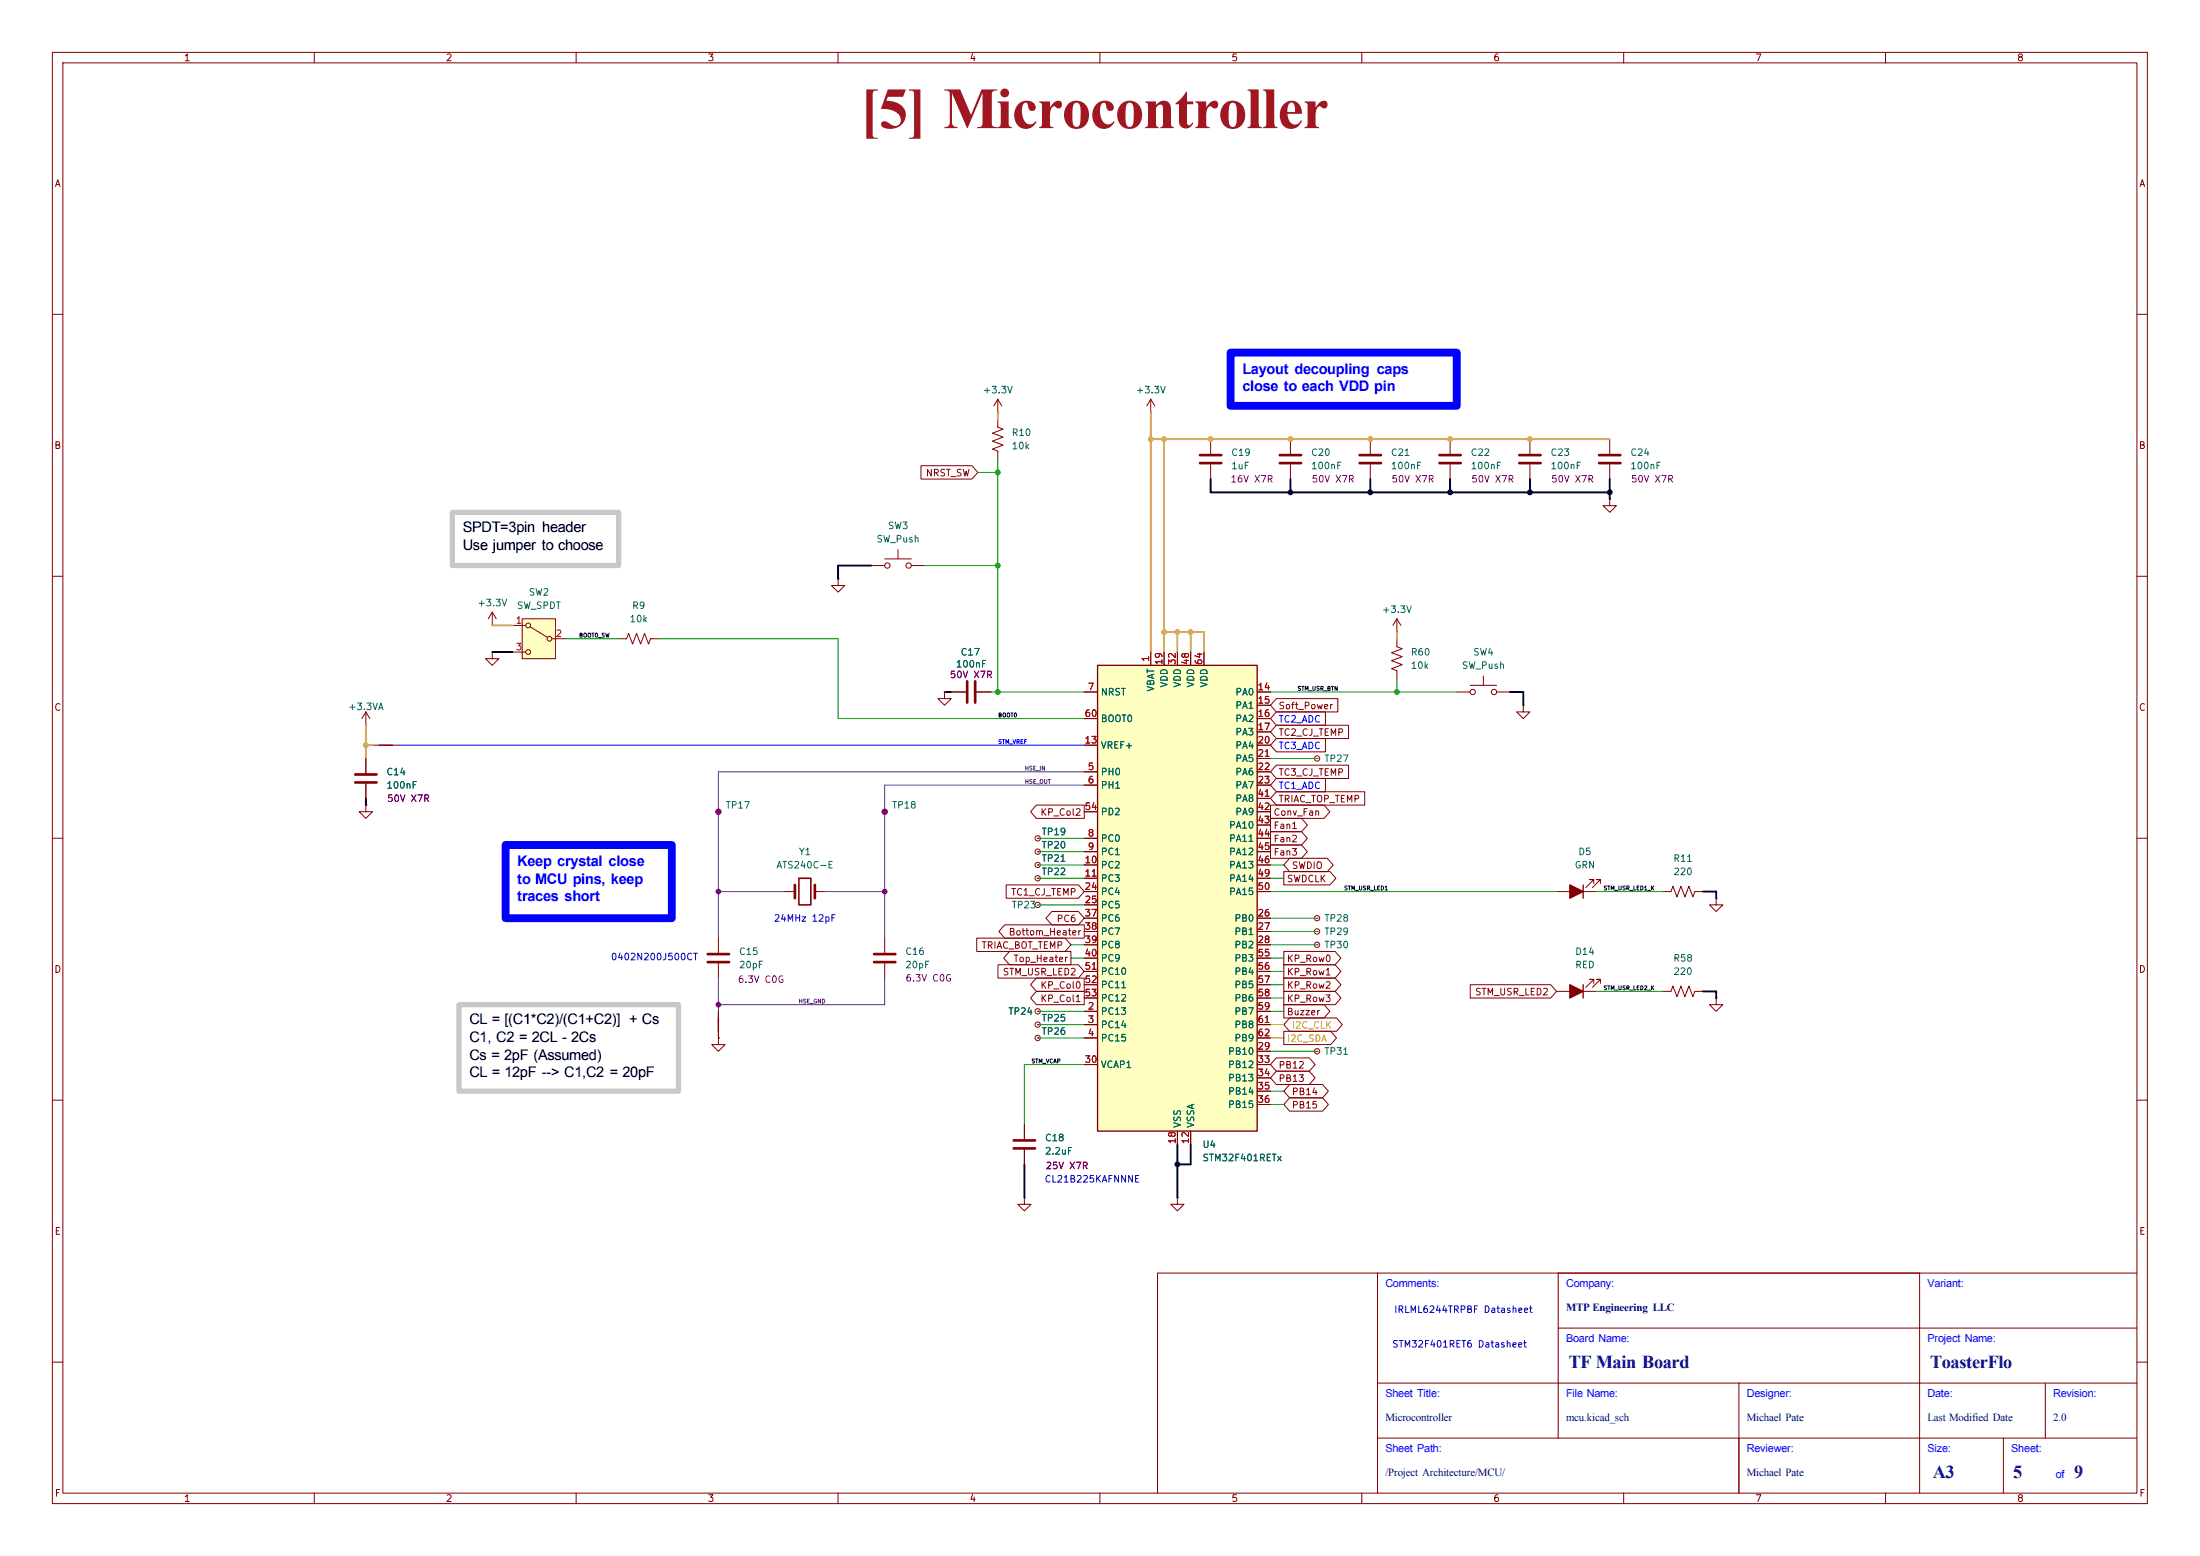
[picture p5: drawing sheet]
<svg xmlns="http://www.w3.org/2000/svg" width="297mm" height="210mm" viewBox="0 0 297 210" stroke-linecap="round" stroke-linejoin="round" font-family="sans-serif">
<g fill="none" stroke="#840000" stroke-width=".14">
<path d="M7.1 7.1h282.8v195.8h-282.8zM8.5 8.5h280v193h-280zM42.4 7.1v1.4M77.8 7.1v1.4M113.1 7.1v1.4M148.5 7.1v1.4M183.8 7.1v1.4M219.2 7.1v1.4M254.6 7.1v1.4M7.1 42.4h1.4M163.4 59.3v1.9M174.2 59.3v1.9"/>
<path d="M185 59.3v1.9M195.8 59.3v1.9M206.5 59.3v1.9M217.3 59.3v1.9M288.5 42.4h1.4M7.1 77.8h1.4M113.1 78.1v.9h.9l-.9 .9-.8-.9h.8M113.1 78.1h.1M117.6 76.3h1.8M119.4 75.4h3.6M121.2 74.2v1.2M123 76.3h1.8"/>
<path d="M163.4 62.7v2M174.2 62.7v2M185 62.7v2M195.8 62.7v2M206.5 62.7v2M217.3 62.7v2M288.5 77.8h1.4M66.5 88v.9h.9l-.9 .9-.9-.9h.9M66.5 88h.1M128.4 93.4h2M131.8 93.4h2M188.6 85.3h.1"/>
<path d="M188.6 86.2v1.1l.7 .3-1.4 .5 1.4 .5-1.4 .6 1.4 .5-1.4 .5 .7 .3v1.1M188.6 83.5l-.6 .9M188.6 83.5l.5 .9M188.6 83.5v1.8M196.7 93.4h1.8M198.5 92.5h3.6M200.3 91.2v1.3M202.1 93.4h1.7M205.6 95.2v.9h.9l-.9 .9-.9-.9h.9M205.6 95.2h.1M7.1 113.1h1.4M49.4 108.7v.9h.9l-.9 .9-.9-.9h.9"/>
<path d="M49.4 108.7h.1M49.4 102.4v1.9M49.4 105.8v2M97 109.6h.1M119.4 109.6h.1M140.1 113.1h.1M140.1 118.5h.1M140.1 116.7h.1M140.1 114.9h.1M177.8 102.4h.1M215.2 119.3v-.6h-.6h.6l-1.1 1.1M216.1 119.3v-.6h-.6h.6l-1.1 1.1"/>
<path d="M288.5 113.1h1.4M97 126.6v2M97 130v2M97 136.5v3.6M106 120.3h1.3M110 120.3h1.4M119.4 126.6v2M119.4 130v2M140.1 122.1h.1M140.1 136.5h.1M140.1 138.3h.1M177.8 123.9h.1"/>
<path d="M177.8 125.7h.1M177.8 127.5h.1M210.1 120.3h5.4M210.1 133.8h5.4M215.2 132.7v-.5h-.6h.6l-1.1 1.1M216.1 132.7v-.5h-.6h.6l-1.1 1.1M224.5 120.3h1.1l.2-.7 .6 1.5 .5-1.5 .6 1.5 .5-1.5 .5 1.5 .3-.8h1.1M224.5 133.8h1.1l.2-.7 .6 1.4 .5-1.4 .6 1.4 .5-1.4 .5 1.4 .3-.7h1.1M231.7 134.7v.9h.9l-.9 .9-.9-.9h.9M231.7 134.7h.1M231.7 121.2v.9h.9l-.9 .9-.9-.9h.9M231.7 121.2h.1"/>
<path d="M7.1 148.5h1.4M97 140.1v.9h.9l-.9 .9-.9-.9h.9M97 140.1h.1M140.1 140.1h.1M177.8 141.9h.1M288.5 148.5h1.4M186 171.8v29.7M210.4 179.2h78.1M210.4 171.8v22.3M259.1 171.8v29.7M288.5 171.8h-132.2v29.7M7.1 183.8h1.4"/>
<path d="M186 194.1h102.5M186 186.7h102.5M234.8 186.7v14.8M270.5 194.1v7.4M276.1 186.7v7.4M288.5 183.8h1.4M42.4 201.5v1.4M77.8 201.5v1.4M113.1 201.5v1.4M148.5 201.5v1.4M183.8 201.5v1.4M219.2 201.5v1.4"/>
<path d="M254.6 201.5v1.4"/>
<circle cx="119.8" cy="76.3" r=".36"/>
<circle cx="122.7" cy="76.3" r=".36"/>
<circle cx="198.8" cy="93.4" r=".36"/>
<circle cx="201.7" cy="93.4" r=".36"/>
<circle cx="97" cy="109.6" r=".36"/>
<circle cx="119.4" cy="109.6" r=".36"/>
<circle cx="140.1" cy="116.7" r=".36"/>
<circle cx="140.1" cy="118.5" r=".36"/>
<circle cx="140.1" cy="114.9" r=".36"/>
<circle cx="140.1" cy="113.1" r=".36"/>
<circle cx="177.8" cy="102.4" r=".36"/>
<circle cx="140.1" cy="122.1" r=".36"/>
<circle cx="140.1" cy="138.3" r=".36"/>
<circle cx="140.1" cy="136.5" r=".36"/>
<circle cx="177.8" cy="123.9" r=".36"/>
<circle cx="177.8" cy="127.5" r=".36"/>
<circle cx="177.8" cy="125.7" r=".36"/>
<circle cx="140.1" cy="140.1" r=".36"/>
<circle cx="177.8" cy="141.9" r=".36"/>
</g>
<g fill="none" stroke="#840000" stroke-width=".36">
<path d="M162 61.4h2.9M162 62.5h2.9M172.8 61.4h2.8M172.8 62.5h2.8M183.6 61.4h2.8M183.6 62.5h2.8M194.3 61.4h2.9M194.3 62.5h2.9M205.1 61.4h2.9M205.1 62.5h2.9M215.9 61.4h2.9M215.9 62.5h2.9"/>
<path d="M130.6 92v2.8M131.6 92v2.8M48 104.5h2.8M48 105.6h2.8M107.3 119.4v1.8M110 119.4v1.8M95.5 128.8h2.9M95.5 129.9h2.9M118 128.8h2.9M118 129.9h2.9"/>
</g>
<path d="M213.7 119.4v1.8M97 137.4v1.8M213.7 132.9v1.8" fill="none" stroke="#840000" stroke-width=".18"/>
<path d="M107.9 118.5h1.6v3.6h-1.6z" fill="none" stroke="#840000" stroke-width=".22"/>
<g fill="#840000" stroke="#840000" stroke-width=".18">
<path d="M211.9 132.9l1.8 .9-1.8 .9z"/>
<path d="M211.9 119.4l1.8 .9-1.8 .9z"/>
</g>
<path d="M70.5 83.5h4.5v5.4h-4.5z" fill="#ffffc2"/>
<g fill="none" stroke="#840000" stroke-width=".14">
<path d="M134.7 55.7h.1M134.7 56.6v1.1l.7 .2-1.4 .6 1.4 .5-1.4 .5 1.4 .6-1.4 .5 .7 .3v1.1M134.7 53.9l-.5 .9M134.7 53.9l.5 .9M134.7 53.9v1.8M217.3 67.4v.8h.9l-.9 .9-.9-.9h.9M217.3 67.4h.1M49.4 97.9h.1M49.4 96.1l-.5 .9M49.4 96.1l.5 .9M49.4 96.1v1.8M66.5 84.4h.1"/>
<path d="M66.5 82.6l-.6 .9M66.5 82.6l.5 .9M66.5 82.6v1.8M69.1 84.4h1.8M69.1 88h1.8M70.5 83.5h4.5v5.4h-4.5zM71.6 84.6l2.3 1.4M74.5 86.2h1.8M83.5 86.2h1.1l.3-.7 .5 1.4 .5-1.4 .6 1.4 .5-1.4 .6 1.4 .2-.7h1.1M127.5 93.4v.9h.9l-.9 .9-.9-.9h.9M127.5 93.4h.1M50.3 100.6h3.6"/>
<path d="M138.3 151.8v1.9M138.3 155.2v2M138.3 161.6v.9h.9l-.9 .9-.9-.9h.9M138.3 161.6h.1M158.9 161.6v.9h.9l-.9 .9-.9-.9h.9M158.9 161.6h.1"/>
<circle cx="71.3" cy="88" r=".32"/>
<circle cx="71.3" cy="84.4" r=".32"/>
<circle cx="74.2" cy="86.2" r=".32"/>
</g>
<path d="M136.9 153.9h2.8M136.9 155h2.8" fill="none" stroke="#840000" stroke-width=".36"/>
<path d="M51.2 100.6h1.8" fill="none" stroke="#840000" stroke-width=".18"/>
<path d="M148.2 89.8h21.5v62.9h-21.5z" fill="#ffffc2"/>
<path d="M148.2 89.8h21.5v62.9h-21.5z" fill="none" stroke="#840000" stroke-width=".18"/>
<g fill="none" stroke="#840000" stroke-width=".14">
<path d="M155.4 55.7h.1M155.4 53.9v1.8M155.4 53.9l-.6 .9M155.4 53.9l.5 .9M124.3 62.9h6.9l.8 .9-.8 .9h-6.9zM127.5 93.4h.1M128.4 93.4h2M131.8 93.4h2M146.4 93.4h1.8M146.4 97h1.8M155.4 88v1.8M157.2 88v1.8"/>
<path d="M158.9 88v1.8M160.7 88v1.8M162.5 88v1.8M169.7 93.4h1.8M169.7 95.2h1.8M169.7 97h1.8M169.7 98.8h1.8M172.3 94.3h8.3v1.8h-8.3l-.8-.9zM172.3 96.1h6.6v1.8h-6.6l-.8-.9zM172.3 97.9h9.8v1.8h-9.8l-.8-.9zM172.3 99.7h6.6v1.8h-6.6l-.8-.9zM49.4 108.7h.1"/>
<path d="M49.4 102.4v1.9M49.4 105.8v2M135.8 119.4h9.8l.8 .9-.8 .9h-9.8zM139.9 108.7h6.5v1.8h-6.5l-.8-.9zM140.1 114.9h.1M140.1 116.7h.1M140.1 118.5h.1M140.1 113.1h.1M146.4 104.2h1.8M146.4 106h1.8M146.4 113.1h1.8M146.4 114.9h1.8"/>
<path d="M146.4 116.7h1.8M146.4 118.5h1.8M146.4 100.6h1.8M146.4 109.6h1.8M169.7 104.2h1.8M169.7 106h1.8M169.7 113.1h1.8M169.7 114.9h1.8M169.7 116.7h1.8M169.7 118.5h1.8M169.7 100.6h1.8M169.7 102.4h1.8"/>
<path d="M169.7 107.8h1.8M169.7 109.6h1.8M169.7 111.4h1.8M171.5 114h4.2l.8 .9-.8 .9h-4.2zM171.5 112.3h4.2l.8 .8-.8 .9h-4.2zM171.5 110.5h4.2l.8 .9-.8 .9h-4.2zM171.5 108.7h7.2l.8 .9-.8 .9h-7.2zM172.3 106.9h11.9v1.8h-11.9l-.8-.9zM172.3 105.1h6.6v1.8h-6.6l-.8-.9zM172.3 103.3h9.8v1.8h-9.8l-.8-.9zM173.3 117.6h6.3l.7 .9-.7 .9h-6.3zM174.1 115.8h5.1l.8 .9-.8 .9h-5.1l-.8-.9z"/>
<path d="M97 136.5v3.6M131.9 126.6h11.9l.8 .9-.8 .9h-11.9zM134.7 130.2h10.9l.8 .9-.8 .9h-10.9zM135.6 124.8h10.8v1.8h-10.8l-.7-.9zM136.3 128.4h8.3v1.8h-8.3l-.8-.9zM139.9 132h6.5v1.8h-6.5l-.8-.9zM139.9 133.8h6.5v1.8h-6.5l-.8-.9zM140.1 136.5h.1M140.1 138.3h.1M142 123h3.6l.8 .9-.8 .9h-3.6l-.8-.9zM146.4 136.5h1.8M146.4 138.3h1.8"/>
<path d="M146.4 120.3h1.8M146.4 122.1h1.8M146.4 123.9h1.8M146.4 125.7h1.8M146.4 127.5h1.8M146.4 129.3h1.8M146.4 131.1h1.8M146.4 132.9h1.8M146.4 134.7h1.8M169.7 136.5h1.8M169.7 138.3h1.8M169.7 120.3h1.8"/>
<path d="M169.7 123.9h1.8M169.7 125.7h1.8M169.7 127.5h1.8M169.7 129.3h1.8M169.7 131.1h1.8M169.7 132.9h1.8M169.7 134.7h1.8M173.3 139.2h6.3l.8 .9-.8 .9h-6.3zM173.3 135.6h5.4l.8 .9-.8 .9h-5.4zM173.3 133.8h6.9l.8 .9-.8 .9h-6.9zM173.3 132h6.9l.8 .9-.8 .9h-6.9zM173.3 128.4h6.9l.8 .9-.8 .9h-6.9z"/>
<path d="M173.3 130.2h6.9l.8 .9-.8 .9h-6.9zM174.1 137.4h6.3l.8 .9-.8 .9h-6.3l-.8-.9zM198.5 132.9h10.8l.8 .9-.8 .9h-10.8zM97 140.1h.1M138.3 151.8v1.9M138.3 155.2v2M140.1 140.1h.1M146.4 140.1h1.8M146.4 143.7h1.8M158.9 152.7v1.8M160.7 152.7v1.8M169.7 140.1h1.8"/>
<path d="M169.7 141.9h1.8M169.7 143.7h1.8M169.7 145.5h1.8M169.7 147.3h1.8M169.7 149.1h1.8M172.3 142.8h4.5l.7 .9-.7 .9h-4.5l-.8-.9zM172.3 144.6h4.5l.7 .9-.7 .9h-4.5l-.8-.9zM174.1 148.2h4.5l.7 .9-.7 .9h-4.5l-.8-.9zM174.1 146.4h4.5l.7 .9-.7 .9h-4.5l-.8-.9z"/>
</g>
<path d="M134.7 55.7v.9M155.4 59.3h61.9M155.4 55.7v32.3M157.2 59.3v28.7M49.4 97.9v4.5M66.5 84.4h2.6M157.2 85.3h5.3v2.7M158.9 85.3v2.7M160.7 85.3v2.7M188.6 85.3v.9M49.4 100.6h.9" fill="none" stroke="#e8a33d" stroke-width=".25"/>
<g fill="none" stroke="#000" stroke-width=".25">
<path d="M117.6 76.3h-4.5v1.8M163.4 64.7v1.8h53.9M174.2 64.7v1.8M185 64.7v1.8M195.8 64.7v1.8M206.5 64.7v1.8M217.3 64.7v2.7M66.5 88h2.6M127.5 93.4h.9M203.8 93.4h1.8v1.8M49.4 107.8v.9M229.9 120.3h1.8v.9"/>
<path d="M229.9 133.8h1.8v.9M138.3 157.2v4.4M158.9 154.5v7.1M160.7 154.5v2.7h-1.8"/>
</g>
<path d="M146.4 106h-27v20.6M146.4 104.2h-49.4v22.4M97 120.3h9M97 132v4.5M111.4 120.3h8M119.4 132v3.6h-22.4" fill="none" stroke="#6a1b9a" stroke-width=".14"/>
<g fill="none" stroke="#009600" stroke-width=".14">
<path d="M124.8 76.3h9.9M132 63.8h2.7M134.7 62v31.4M76.3 86.2h7.2M88.9 86.2h24.2v10.8h33.3M133.8 93.4h12.6M171.5 93.4h25.2M188.6 91.6v1.8M140.1 118.5h6.3M140.1 116.7h6.3M140.1 114.9h6.3M140.1 113.1h6.3"/>
<path d="M171.5 102.4h6.3M171.5 118.5h1.8M171.5 116.7h1.8M140.1 136.5h6.3M140.1 138.3h6.3M140.1 122.1h6.3M144.6 129.3h1.8M144.6 127.5h1.8M171.5 132.9h1.8M171.5 136.5h1.8M171.5 129.3h1.8M171.5 134.7h1.8"/>
<path d="M171.5 131.1h1.8M171.5 127.5h6.3M171.5 120.3h38.6M171.5 123.9h6.3M171.5 125.7h6.3M215.5 133.8h9M215.5 120.3h9M140.1 140.1h6.3M146.4 143.7h-8.1v8.1M171.5 149.1h1.8M171.5 147.3h1.8M171.5 141.9h6.3"/>
</g>
<path d="M53.9 100.6h92.5" fill="none" stroke="#00f" stroke-width=".14"/>
<path d="M171.5 138.3h1.8M171.5 140.1h1.8" fill="none" stroke="#c9b500" stroke-width=".14"/>
<path d="M61.1 69.1h22.4v7.2h-22.4zM62 135.6h29.6v11.7h-29.6z" fill="none" stroke="#c8c8c8" stroke-width=".71"/>
<path d="M166.1 47.6h30.6v7.2h-30.6zM68.2 114h22.5v9.9h-22.5z" fill="none" stroke="#00f" stroke-width="1.1"/>
<g fill="#000" stroke="#000" stroke-width=".14">
<circle cx="174.2" cy="66.5" r=".32"/>
<circle cx="185" cy="66.5" r=".32"/>
<circle cx="195.8" cy="66.5" r=".32"/>
<circle cx="206.5" cy="66.5" r=".32"/>
<circle cx="217.3" cy="66.5" r=".32"/>
<circle cx="158.9" cy="157.2" r=".32"/>
</g>
<g fill="#e8a33d" stroke="#e8a33d" stroke-width=".14">
<circle cx="157.2" cy="85.3" r=".32"/>
<circle cx="160.7" cy="85.3" r=".32"/>
<circle cx="174.2" cy="59.3" r=".32"/>
<circle cx="185" cy="59.3" r=".32"/>
<circle cx="157.2" cy="59.3" r=".32"/>
<circle cx="158.9" cy="85.3" r=".32"/>
<circle cx="49.4" cy="100.6" r=".32"/>
<circle cx="195.8" cy="59.3" r=".32"/>
<circle cx="163.4" cy="59.3" r=".32"/>
<circle cx="155.4" cy="59.3" r=".32"/>
<circle cx="206.5" cy="59.3" r=".32"/>
</g>
<g fill="#009600" stroke="#009600" stroke-width=".14">
<circle cx="134.7" cy="76.3" r=".32"/>
<circle cx="188.6" cy="93.4" r=".32"/>
<circle cx="134.7" cy="93.4" r=".32"/>
<circle cx="134.7" cy="63.8" r=".32"/>
</g>
<g fill="#6a1b9a" stroke="#6a1b9a" stroke-width=".14">
<circle cx="97" cy="135.6" r=".32"/>
<circle cx="119.4" cy="120.3" r=".32"/>
<circle cx="97" cy="109.6" r=".32"/>
<circle cx="97" cy="120.3" r=".32"/>
<circle cx="119.4" cy="109.6" r=".32"/>
</g>
<text font-size="7.9" fill="#a21622" x="116.1" y="17.3">[5] Microcontroller</text>
<g font-size="2.5" fill="#00007f">
<text x="211.8" y="184.6">TF Main Board</text>
<text x="260.6" y="184.6">ToasterFlo</text>
<text x="260.9" y="199.5">A3</text>
<text x="271.8" y="199.5">5</text>
<text x="280" y="199.5">9</text>
</g>
<g font-size="2" fill="#00f">
<text x="167.7" y="50.4">Layout decoupling caps</text>
<text x="167.7" y="52.8">close to each VDD pin</text>
<text x="69.8" y="116.9">Keep crystal close</text>
<text x="69.8" y="119.3">to MCU pins, keep</text>
<text x="69.8" y="121.6">traces short</text>
</g>
<g font-size="2">
<text x="62.5" y="71.8">SPDT=3pin header</text>
<text x="62.5" y="74.2">Use jumper to choose</text>
<text x="63.4" y="138.3">CL = [(C1*C2)/(C1+C2)] + Cs</text>
<text x="63.4" y="140.6">C1, C2 = 2CL - 2Cs</text>
<text x="63.4" y="143">Cs = 2pF (Assumed)</text>
<text x="63.4" y="145.4">CL = 12pF --&gt; C1,C2 = 20pF</text>
</g>
<g font-size="1.5" fill="#00f">
<text x="187" y="173.7">Comments:</text>
<text x="211.4" y="173.7">Company:</text>
<text x="260.2" y="173.7">Variant:</text>
<text x="211.4" y="181.1">Board Name:</text>
<text x="260.2" y="181.1">Project Name:</text>
<text x="187" y="188.6">Sheet Title:</text>
<text x="211.4" y="188.6">File Name:</text>
<text x="235.8" y="188.6">Designer:</text>
<text x="260.2" y="188.6">Date:</text>
<text x="277.2" y="188.6">Revision:</text>
<text x="187" y="196">Sheet Path:</text>
<text x="235.8" y="196">Reviewer:</text>
<text x="260.2" y="196">Size:</text>
<text x="271.5" y="196">Sheet:</text>
<text x="277.5" y="199.5">of</text>
</g>
<g font-size="1.5" fill="#00007f">
<text x="211.4" y="176.9">MTP Engineering LLC</text>
<text x="187" y="191.7">Microcontroller</text>
<text x="211.4" y="191.7">mcu.kicad_sch</text>
<text x="235.8" y="191.7">Michael Pate</text>
<text x="260.2" y="191.7">Last Modified Date</text>
<text x="277.2" y="191.7">2.0</text>
<text x="187" y="199.2">/Project Architecture/MCU/</text>
<text x="235.8" y="199.2">Michael Pate</text>
</g>
<g font-size=".9" fill="#840000">
<text x="24.7" y="8.5">1</text>
<text x="60.1" y="8.5">2</text>
<text x="95.5" y="8.5">3</text>
<text x="130.8" y="8.5">4</text>
<text x="166.2" y="8.5">5</text>
<text x="201.5" y="8.5">6</text>
<text x="236.9" y="8.5">7</text>
<text x="272.2" y="8.5">8</text>
<text x="7.3" y="25.5">A</text>
<text x="288.7" y="25.5">A</text>
<text x="7.2" y="60.8">B</text>
<text x="124.9" y="64.5">NRST_SW</text>
<text x="288.7" y="60.8">B</text>
<text x="172.5" y="95.9">Soft_Power</text>
<text x="7.2" y="96.2">C</text>
<text x="172.5" y="99.5">TC2_CJ_TEMP</text>
<text x="288.7" y="96.2">C</text>
<text x="172.5" y="104.9">TC3_CJ_TEMP</text>
<text x="140.4" y="110.3">KP_Col2</text>
<text x="171.9" y="113.9">Fan2</text>
<text x="171.9" y="112.1">Fan1</text>
<text x="171.9" y="110.3">Conv_Fan</text>
<text x="172.5" y="108.5">TRIAC_TOP_TEMP</text>
<text x="171.9" y="115.7">Fan3</text>
<text x="173.7" y="119.3">SWDCLK</text>
<text x="174.3" y="117.5">SWDIO</text>
<text x="136.4" y="121.1">TC1_CJ_TEMP</text>
<text x="142.6" y="124.7">PC6</text>
<text x="7.2" y="131.5">D</text>
<text x="132.4" y="128.3">TRIAC_BOT_TEMP</text>
<text x="135.3" y="131.9">STM_USR_LED2</text>
<text x="136.1" y="126.5">Bottom_Heater</text>
<text x="136.7" y="130.1">Top_Heater</text>
<text x="173.7" y="130.1">KP_Row0</text>
<text x="173.7" y="131.9">KP_Row1</text>
<text x="288.7" y="131.5">D</text>
<text x="140.4" y="133.7">KP_Col0</text>
<text x="140.4" y="135.5">KP_Col1</text>
<text x="173.7" y="137.2">Buzzer</text>
<text x="173.7" y="135.5">KP_Row3</text>
<text x="173.7" y="133.7">KP_Row2</text>
<text x="199.1" y="134.6">STM_USR_LED2</text>
<text x="172.5" y="144.4">PB12</text>
<text x="172.5" y="146.2">PB13</text>
<text x="174.3" y="149.8">PB15</text>
<text x="174.3" y="148">PB14</text>
<text x="7.3" y="166.9">E</text>
<text x="288.7" y="166.9">E</text>
<text x="7.3" y="202.2">F</text>
<text x="24.7" y="202.9">1</text>
<text x="60.1" y="202.9">2</text>
<text x="95.5" y="202.9">3</text>
<text x="130.8" y="202.9">4</text>
<text x="166.2" y="202.9">5</text>
<text x="201.5" y="202.9">6</text>
<text x="236.9" y="202.9">7</text>
<text x="272.2" y="202.9">8</text>
<text x="288.7" y="202.2">F</text>
</g>
<g font-size=".9" fill="#006464">
<text x="132.6" y="53.3">+3.3V</text>
<text x="153.3" y="53.3">+3.3V</text>
<text x="136.5" y="59.1">R10</text>
<text x="136.5" y="60.9">10k</text>
<text x="166.1" y="63.5">1uF</text>
<text x="166.1" y="61.8">C19</text>
<text x="176.9" y="63.5">100nF</text>
<text x="176.9" y="61.8">C20</text>
<text x="187.7" y="63.5">100nF</text>
<text x="187.7" y="61.8">C21</text>
<text x="198.5" y="63.5">100nF</text>
<text x="198.5" y="61.8">C22</text>
<text x="209.2" y="63.5">100nF</text>
<text x="209.2" y="61.8">C23</text>
<text x="220" y="63.5">100nF</text>
<text x="220" y="61.8">C24</text>
<text x="119.8" y="71.6">SW3</text>
<text x="118.3" y="73.4">SW_Push</text>
<text x="64.4" y="82">+3.3V</text>
<text x="69.7" y="82.4">SW_SPDT</text>
<text x="71.3" y="80.6">SW2</text>
<text x="85.3" y="82.4">R9</text>
<text x="186.5" y="82.9">+3.3V</text>
<text x="84.9" y="84.2">10k</text>
<text x="129.6" y="88.7">C17</text>
<text x="190.4" y="88.7">R60</text>
<text x="198.8" y="88.7">SW4</text>
<text x="129" y="90.3">100nF</text>
<text x="148.5" y="94.1">NRST</text>
<text x="156" y="93.4" transform="rotate(-90 156 93.4)">VBAT</text>
<text x="157.8" y="92.9" transform="rotate(-90 157.8 92.9)">VDD</text>
<text x="159.6" y="92.9" transform="rotate(-90 159.6 92.9)">VDD</text>
<text x="161.4" y="92.9" transform="rotate(-90 161.4 92.9)">VDD</text>
<text x="163.2" y="92.9" transform="rotate(-90 163.2 92.9)">VDD</text>
<text x="166.7" y="94.1">PA0</text>
<text x="166.7" y="95.9">PA1</text>
<text x="190.4" y="90.5">10k</text>
<text x="197.3" y="90.5">SW_Push</text>
<text x="46.9" y="96.1">+3.3VA</text>
<text x="148.5" y="101.3">VREF+</text>
<text x="148.5" y="97.7">BOOT0</text>
<text x="166.7" y="97.7">PA2</text>
<text x="166.7" y="99.5">PA3</text>
<text x="166.7" y="101.3">PA4</text>
<text x="52.1" y="106.7">100nF</text>
<text x="52.1" y="104.9">C14</text>
<text x="148.5" y="104.9">PH0</text>
<text x="148.5" y="106.7">PH1</text>
<text x="166.7" y="103.1">PA5</text>
<text x="166.7" y="104.9">PA6</text>
<text x="166.7" y="106.7">PA7</text>
<text x="178.7" y="103.1">TP27</text>
<text x="97.9" y="109.3">TP17</text>
<text x="120.3" y="109.3">TP18</text>
<text x="140.5" y="112.9">TP19</text>
<text x="148.5" y="113.8">PC0</text>
<text x="148.5" y="110.2">PD2</text>
<text x="165.8" y="112">PA10</text>
<text x="165.8" y="113.8">PA11</text>
<text x="166.7" y="108.4">PA8</text>
<text x="166.7" y="110.2">PA9</text>
<text x="104.7" y="117.4">ATS240C-E</text>
<text x="107.8" y="115.6">Y1</text>
<text x="140.5" y="118.3">TP22</text>
<text x="140.5" y="116.5">TP21</text>
<text x="140.5" y="114.7">TP20</text>
<text x="148.5" y="115.6">PC1</text>
<text x="148.5" y="117.4">PC2</text>
<text x="148.5" y="119.2">PC3</text>
<text x="165.8" y="115.6">PA12</text>
<text x="165.8" y="117.4">PA13</text>
<text x="165.8" y="119.2">PA14</text>
<text x="212.5" y="117.4">GRN</text>
<text x="213" y="115.6">D5</text>
<text x="225.8" y="116.5">R11</text>
<text x="225.8" y="118.3">220</text>
<text x="136.5" y="122.8">TP23</text>
<text x="148.5" y="121">PC4</text>
<text x="148.5" y="122.8">PC5</text>
<text x="148.5" y="124.6">PC6</text>
<text x="165.8" y="121">PA15</text>
<text x="166.6" y="124.6">PB0</text>
<text x="178.7" y="124.6">TP28</text>
<text x="99.7" y="129.1">C15</text>
<text x="99.7" y="130.9">20pF</text>
<text x="122.1" y="129.1">C16</text>
<text x="122.1" y="130.9">20pF</text>
<text x="148.5" y="126.4">PC7</text>
<text x="148.5" y="128.2">PC8</text>
<text x="148.5" y="130">PC9</text>
<text x="148.5" y="131.8">PC10</text>
<text x="166.6" y="126.4">PB1</text>
<text x="166.6" y="128.2">PB2</text>
<text x="166.6" y="130">PB3</text>
<text x="166.6" y="131.8">PB4</text>
<text x="178.7" y="126.4">TP29</text>
<text x="178.7" y="128.2">TP30</text>
<text x="212.6" y="129.1">D14</text>
<text x="212.6" y="130.9">RED</text>
<text x="225.8" y="130">R58</text>
<text x="225.8" y="131.8">220</text>
<text x="136.1" y="137.2">TP24</text>
<text x="148.5" y="137.2">PC13</text>
<text x="148.5" y="133.6">PC11</text>
<text x="148.5" y="135.4">PC12</text>
<text x="166.6" y="133.6">PB5</text>
<text x="166.6" y="135.4">PB6</text>
<text x="166.6" y="137.2">PB7</text>
<text x="140.5" y="139.9">TP26</text>
<text x="140.5" y="138.1">TP25</text>
<text x="148.5" y="139">PC14</text>
<text x="148.5" y="140.8">PC15</text>
<text x="165.7" y="142.6">PB10</text>
<text x="166.6" y="139">PB8</text>
<text x="166.6" y="140.8">PB9</text>
<text x="178.7" y="142.6">TP31</text>
<text x="148.5" y="144.4">VCAP1</text>
<text x="165.7" y="144.4">PB12</text>
<text x="165.7" y="146.2">PB13</text>
<text x="165.7" y="148">PB14</text>
<text x="165.7" y="149.8">PB15</text>
<text x="141" y="154.2">C18</text>
<text x="159.6" y="152.3" transform="rotate(-90 159.6 152.3)">VSS</text>
<text x="161.4" y="152.3" transform="rotate(-90 161.4 152.3)">VSSA</text>
<text x="162.3" y="155.1">U4</text>
<text x="141" y="156">2.2uF</text>
<text x="162.3" y="156.9">STM32F401RETx</text>
</g>
<g font-size=".9" fill="#840084">
<text x="166" y="65.3">16V X7R</text>
<text x="177" y="65.3">50V X7R</text>
<text x="187.8" y="65.3">50V X7R</text>
<text x="198.6" y="65.3">50V X7R</text>
<text x="209.3" y="65.3">50V X7R</text>
<text x="220.1" y="65.3">50V X7R</text>
<text x="128.2" y="91.7">50V X7R</text>
<text x="52.2" y="108.4">50V X7R</text>
<text x="99.5" y="132.9">6.3V C0G</text>
<text x="122.2" y="132.7">6.3V C0G</text>
<text x="141.1" y="158">25V X7R</text>
</g>
<g font-size=".9" fill="#a90000">
<text x="69.5" y="84.4">1</text>
<text x="69.5" y="88">3</text>
<text x="74.9" y="86.2">2</text>
<text x="155.3" y="89.4" transform="rotate(-90 155.3 89.4)">1</text>
<text x="157.1" y="89.8" transform="rotate(-90 157.1 89.8)">19</text>
<text x="158.9" y="89.8" transform="rotate(-90 158.9 89.8)">32</text>
<text x="160.7" y="89.8" transform="rotate(-90 160.7 89.8)">48</text>
<text x="162.5" y="89.8" transform="rotate(-90 162.5 89.8)">64</text>
<text x="146.8" y="93.4">7</text>
<text x="169.7" y="93.4">14</text>
<text x="169.7" y="95.2">15</text>
<text x="146.3" y="100.6">13</text>
<text x="146.3" y="97">60</text>
<text x="169.7" y="97">16</text>
<text x="169.7" y="98.8">17</text>
<text x="169.7" y="100.6">20</text>
<text x="146.8" y="104.2">5</text>
<text x="146.8" y="105.9">6</text>
<text x="169.7" y="102.4">21</text>
<text x="169.7" y="104.2">22</text>
<text x="169.7" y="105.9">23</text>
<text x="169.7" y="107.7">41</text>
<text x="146.3" y="109.5">54</text>
<text x="146.8" y="113.1">8</text>
<text x="169.7" y="109.5">42</text>
<text x="169.7" y="111.3">43</text>
<text x="169.7" y="113.1">44</text>
<text x="146.3" y="116.7">10</text>
<text x="146.3" y="118.5">11</text>
<text x="146.8" y="114.9">9</text>
<text x="169.7" y="114.9">45</text>
<text x="169.7" y="116.7">46</text>
<text x="169.7" y="118.5">49</text>
<text x="146.3" y="120.3">24</text>
<text x="146.3" y="122.1">25</text>
<text x="146.3" y="123.9">37</text>
<text x="146.3" y="125.7">38</text>
<text x="169.7" y="123.9">26</text>
<text x="169.7" y="125.7">27</text>
<text x="169.7" y="120.3">50</text>
<text x="146.3" y="127.5">39</text>
<text x="146.3" y="129.3">40</text>
<text x="146.3" y="131.1">51</text>
<text x="169.7" y="127.5">28</text>
<text x="169.7" y="129.3">55</text>
<text x="169.7" y="131.1">56</text>
<text x="146.3" y="132.9">52</text>
<text x="146.3" y="134.7">53</text>
<text x="146.8" y="136.5">2</text>
<text x="169.7" y="132.9">57</text>
<text x="169.7" y="134.7">58</text>
<text x="169.7" y="136.5">59</text>
<text x="146.3" y="143.7">30</text>
<text x="146.8" y="138.3">3</text>
<text x="146.8" y="140.1">4</text>
<text x="169.7" y="141.9">29</text>
<text x="169.7" y="143.7">33</text>
<text x="169.7" y="138.3">61</text>
<text x="169.7" y="140.1">62</text>
<text x="169.7" y="145.5">34</text>
<text x="169.7" y="147.3">35</text>
<text x="169.7" y="149.1">36</text>
<text x="158.9" y="154.5" transform="rotate(-90 158.9 154.5)">18</text>
<text x="160.7" y="154.5" transform="rotate(-90 160.7 154.5)">12</text>
</g>
<g font-size=".9" fill="#00f">
<text x="172.5" y="97.7">TC2_ADC</text>
<text x="172.5" y="101.3">TC3_ADC</text>
<text x="172.5" y="106.7">TC1_ADC</text>
</g>
<g font-size=".9" fill="#0000c2">
<text x="104.4" y="124.6">24MHz 12pF</text>
<text x="82.4" y="129.8">0402N200J500CT</text>
<text x="140.9" y="159.8">CL21B225KAFNNNE</text>
<text x="188.1" y="177.4">IRLML6244TRPBF Datasheet</text>
<text x="187.9" y="182.1">STM32F401RET6 Datasheet</text>
</g>
<g font-size=".9" fill="#c9b500">
<text x="173.7" y="140.8">I2C_SDA</text>
<text x="174.3" y="139">I2C_CLK</text>
</g>
<g font-size=".5" fill="#0f0f0f">
<text x="78.1" y="86.2">BOOT0_SW</text>
<text x="175.1" y="93.3">STM_USR_BTN</text>
<text x="134.7" y="96.9">BOOT0</text>
<text x="181.4" y="120.3">STM_USR_LED1</text>
<text x="216.4" y="120.3">STM_USR_LED1_K</text>
<text x="216.4" y="133.8">STM_USR_LED2_K</text>
<text x="139.2" y="143.6">STM_VCAP</text>
</g>
<text font-size=".5" fill="#00f" x="134.7" y="100.5">STM_VREF</text>
<g font-size=".5" fill="#6a1b9a">
<text x="138.3" y="104.1">HSE_IN</text>
<text x="138.3" y="105.9">HSE_OUT</text>
<text x="107.8" y="135.5">HSE_GND</text>
</g>
</svg>
